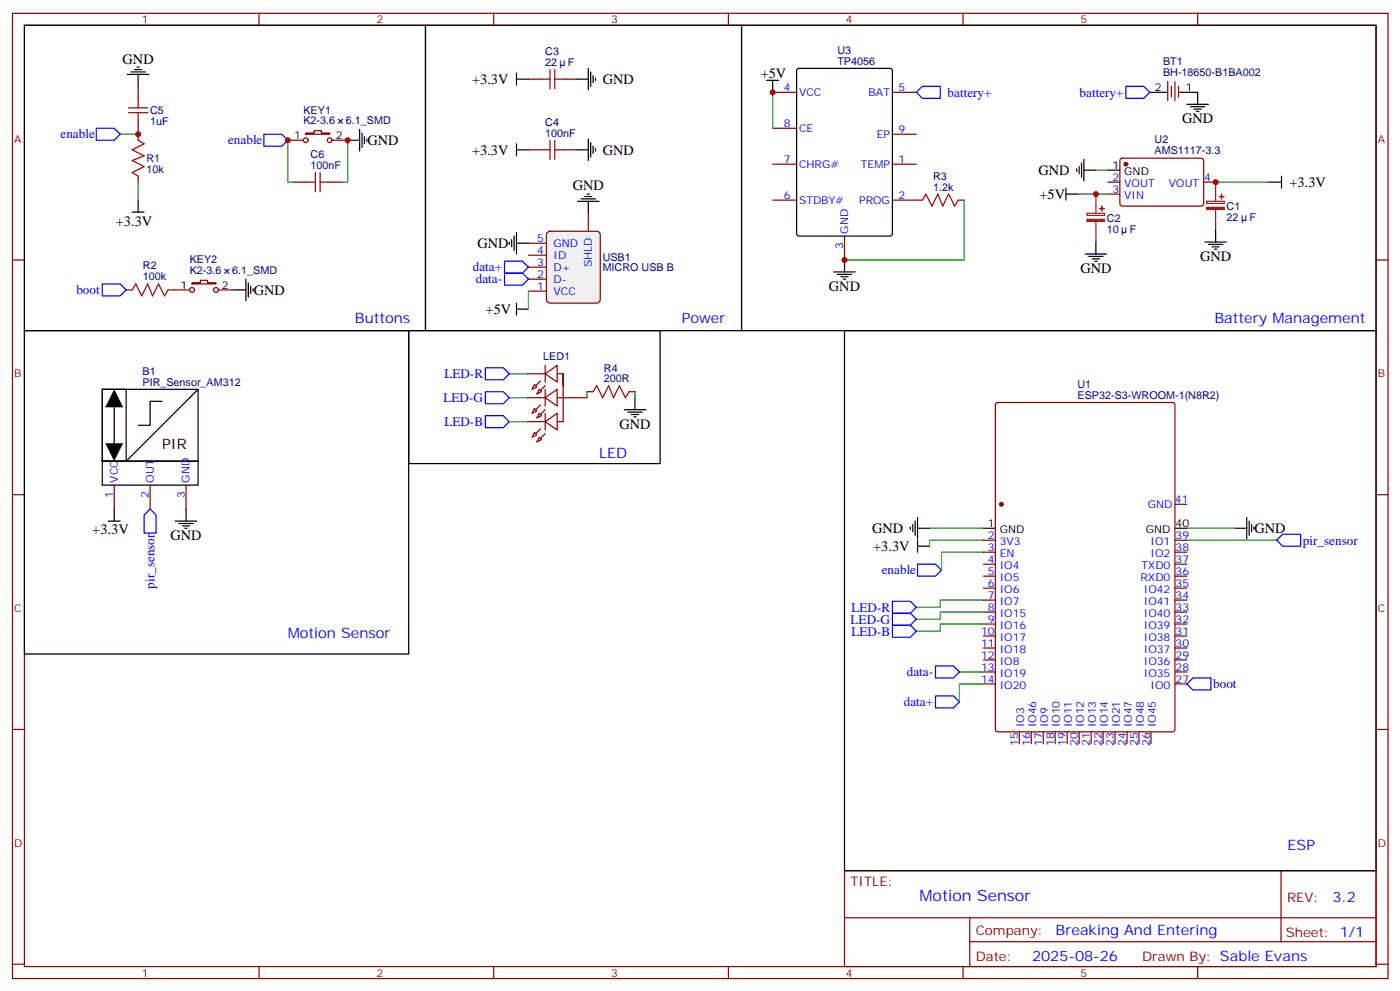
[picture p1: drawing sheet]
<svg xmlns="http://www.w3.org/2000/svg" width="413mm" height="292mm" viewBox="0 0 413 292" stroke-linecap="round" stroke-linejoin="round" font-family="sans-serif">
<g fill="none" stroke="#870000" stroke-width=".35">
<path d="M3.7 3.9h405.3v284.4h-405.3zM7.2 7.4h398.3v277.3h-398.3zM76.3 3.9v3.5M145.5 3.9v3.5M214.6 3.9v3.5M283.8 3.9v3.5M352.9 3.9v3.5M40.7 25.4v3.6M40.7 36v5.3M90.1 39.2h2.5v-.7h2.1v.7h2.5v.3h-7.1zM155.7 23.3h3.5M166.3 23.3h3.5"/>
<path d="M40.7 51.9v1.8M84.8 41.3h4.6M86.6 53.7h3.5M97.2 53.7h3.5M97.9 41.3h4.5M155.7 44.1h3.5M166.3 44.1h3.5M326.5 53.7h3.5M326.5 57.2h3.5M330.2 46.8l.5-.2 23.6 .1 .4 .6-.1 13-.6 .4-23.6-.1-.4-.6v-12.7zM354.7 53.7h3.5M3.7 76.6h3.5"/>
<path d="M405.5 76.6h3.5M37.2 85.4h1.7M49.5 85.4h6.4M56.6 83.3h2.5v-.7h2.1v.7h2.4v.3h-7zM64.3 85.4h4.6M293.5 118.8l.5-.2h51.5l.7 .4v95.9l-.4 .6-51.8 .1-.6-.5-.1-95.8zM3.7 145.7h3.5M289.8 159.1h3.5M346.2 148.6h3.5M346.2 159.1h3.5M405.5 145.7h3.5M289.8 162.7h3.5"/>
<path d="M289.8 166.2h3.5M289.8 169.7h3.5M289.8 173.2h3.5M289.8 176.8h3.5M346.2 162.7h3.5M346.2 166.2h3.5M346.2 169.7h3.5M346.2 173.2h3.5M346.2 176.8h3.5M289.8 180.3h3.5M289.8 183.8h3.5M289.8 187.4h3.5"/>
<path d="M289.8 190.9h3.5M289.8 194.4h3.5M289.8 197.9h3.5M346.2 180.3h3.5M346.2 183.8h3.5M346.2 187.4h3.5M346.2 190.9h3.5M346.2 194.4h3.5M346.2 197.9h3.5M3.7 214.9h3.5M289.8 201.5h3.5M300.4 215.6v3.5"/>
<path d="M303.9 215.6v3.5M307.4 215.6v3.5M310.9 215.6v3.5M314.5 215.6v3.5M318 215.6v3.5M321.5 215.6v3.5M325 215.6v3.5M328.6 215.6v3.5M332.1 215.6v3.5M335.6 215.6v3.5M339.2 215.6v3.5M346.2 201.5h3.5"/>
<path d="M405.5 214.9h3.5M248.8 256.5h156.7v28.2h-156.7zM377.5 256.5v20.9M248.9 270.4h156.5M285.8 277.4h119.6M285.8 270.4v14.1M3.7 284h3.5M76.3 284.7v3.6M145.5 284.7v3.6M214.6 284.7v3.6M283.8 284.7v3.6M352.9 284.7v3.6"/>
<path d="M405.5 284h3.5"/>
<circle cx="90.1" cy="41.3" r=".71"/>
<circle cx="97.2" cy="41.3" r=".71"/>
<circle cx="56.6" cy="85.4" r=".71"/>
<circle cx="63.6" cy="85.4" r=".71"/>
</g>
<g fill="none" stroke="#000" stroke-width=".35">
<path d="M40.4 19.8h.7M37.5 21.9h6.4M38.6 21.2h4.2M39.7 20.5h2.1M40.7 21.9v3.5M106 38.1v6.4M106.7 39.2v4.2M152.2 23.3h3.5M152.2 21.6v3.5M169.8 23.3h3.6M173.4 20.1v6.4M174.1 21.2v4.2"/>
<path d="M174.8 22.3v2.1M175.5 23v.7M40.7 58.9v3.6M102.4 41.3h3.6M107.4 40.3v2.1M108.1 41v.7M152.2 42.4v3.5M152.2 44.1h3.5M169.8 44.1h3.6M173.4 41v6.3M174.1 42v4.2M174.8 43.1v2.1"/>
<path d="M175.5 43.8v.7M314.1 57.2h3.5M314.1 55.4v3.5M317.3 49.8v.7M318 49.1v2.1M318.7 48v4.2M319.4 50.1h3.5M319.4 47v6.3M326.5 50.1h3.5M374.1 53.7h3.5M377.6 51.9v3.5M38.9 62.5h3.6"/>
<path d="M319.8 74.8h6.3M320.8 75.5h4.2M321.9 76.2h2.1M322.6 76.9h.7M322.9 71.3v3.5M355 71.3h6.4M356.1 72h4.2M357.2 72.7h2.1M357.9 73.4h.7M358.2 67.8v3.5M68.9 85.4h3.6M72.5 82.2v6.4"/>
<path d="M73.2 83.3v4.2M73.9 84.3v2.2M74.6 85.1v.7M268.3 155.3v.7M269 154.6v2.1M269.7 153.5v4.2M270.4 155.6h3.5M270.4 152.4v6.4M270.4 159.1v3.6M289.8 155.6h3.5M346.2 155.6h3.5M363.9 155.6h3.5"/>
<path d="M367.4 152.4v6.4M368.1 153.5v4.2M368.8 154.6v2.1M369.5 155.3v.7M270.4 160.9h3.5"/>
</g>
<g fill="#870000" stroke="#870000" stroke-width=".35">
<circle cx="295.1" cy="148.6" r=".53"/>
<circle cx="331.8" cy="48.4" r=".53"/>
</g>
<path d="M35.4 39.5h5.3M40.7 53.7v5.2M84.8 41.3v12.4h1.8M102.4 41.3v12.4h-1.7M317.6 57.2h8.9M322.9 50.1h3.6M358.2 53.7h15.9M273.9 155.6h15.9M289.8 159.1h-15.9v1.8M349.7 155.6h14.2M289.8 162.7h-12.4v5.3" fill="none" stroke="#008700" stroke-width=".35"/>
<path d="M322.9 57.2v5.6M355.6 59.3h5.2v.6h-5.2zM358.2 53.7v5.6M320.3 62.8h5.2v.7h-5.2zM322.9 65.3v6M358.2 61.8v6" fill="none" stroke="#8c2424" stroke-width=".35"/>
<g fill="#8c2424" stroke="#8c2424" stroke-width=".35">
<path d="M355.6 61.1h5.2v.6h-5.2z"/>
<path d="M359.3 57.9h1.4z"/>
<path d="M359.9 57.2l.1 1.4z"/>
<path d="M320.3 64.6h5.2v.6h-5.2z"/>
<path d="M324 61.4l1.4 .1z"/>
<path d="M324.7 60.7v1.4z"/>
</g>
<g fill="none" stroke="#a10000" stroke-width=".35">
<path d="M37.9 31.8h5.6M37.9 33.2h5.6M40.7 29v2.8M40.7 33.2v2.8M159.2 23.3h2.9M162.1 20.5v5.6M163.5 23.3h2.8M163.5 20.5v5.6M40.7 41.3l1.8 1.1-3.6 1.7 3.6 1.8-3.6 1.4 3.6 1.8-3.6 1.7 1.8 1.1M90.1 53.7h2.8M92.9 50.8v5.7M94.3 53.7h2.9"/>
<path d="M94.3 50.8v5.7M159.2 44.1h2.9M162.1 41.3v5.7M163.5 41.3v5.7M163.5 44.1h2.8M38.9 85.4l1.1-1.8 1.8 3.6 1.7-3.6 1.4 3.6 1.8-3.6 1.8 3.6 1-1.8"/>
</g>
<path d="M28.4 37.8h5.3l1.7 1.7-1.7 1.8h-5.3zM77.8 39.5h5.2l1.8 1.8-1.8 1.8h-5.2zM30.1 83.6h5.3l1.8 1.8-1.8 1.8h-5.3zM270.4 166.2h5.3l1.7 1.8-1.7 1.7h-5.3z" fill="none" stroke="#00f" stroke-width=".35"/>
<path d="M161.2 68.6l.9-.5h13.7l.9 .5 .2 .6v19l-.5 .9-.6 .2h-13.7l-.9-.5-.2-.6v-19z" fill="#f0f0f0" stroke="#870000" stroke-width=".35"/>
<g fill="none" stroke="#870000" stroke-width=".35">
<path d="M227.7 27.2h7M227.7 37.8h7M263 27.2h7M263 39.5h7M344.1 24v5.7M345.2 25.4v3.2M346.2 24v5.7M347.3 25.4v3.2M227.7 48.4h7M227.7 58.9h7M263 48.4h7M263 58.9h8.8"/>
<path d="M282.4 58.9h1.7M155.7 71.6h5.3M155.7 78.7h5.3M155.7 75.2h5.3M173.4 62.8v5.3M248.8 69.5v7.1M155.7 85.8h5.3M155.7 82.2h5.3M155.4 110.1h5.3M155.4 117.2h5.3M157.5 113.3l.7 .7-1.4 .7zM158.9 114.7l.7 .7-1.4 .7z"/>
<path d="M160.7 110.1l3.5-2.5v5zM160.7 117.2l3.5-2.5v4.9zM160.7 107.6v5M160.7 114.7v4.9M164.2 110.1h1.7M164.2 117.2h8.8M165.9 113.6v-3.5v14.1h-1.7M173 115.4h1.8M185.3 115.4h1.8M155.4 124.2h5.3M157.5 120.3l.7 .7-1.4 .7zM157.5 127.4l.7 .7-1.4 .7z"/>
<path d="M158.9 121.7l.7 .7-1.4 .8zM158.9 128.8l.7 .7-1.4 .7zM160.7 124.2l3.5-2.5v5zM160.7 121.7v5M33.7 142.9v7.1M44.2 142.9v7.1M54.8 142.9v7.1"/>
</g>
<g fill="none" stroke="#00f" stroke-width=".35">
<path d="M270 27.2l1.8-1.8h5.3v3.6h-5.3zM331.8 25.4h5.2l1.8 1.8-1.8 1.8h-5.2zM148.7 76.9h5.3l1.7 1.8-1.7 1.8h-5.3zM148.7 80.5h5.3l1.7 1.7-1.7 1.8h-5.3zM143 108.3h5.3l1.8 1.8-1.8 1.8h-5.3zM143 115.4h5.3l1.8 1.8-1.8 1.7h-5.3zM143 122.4h5.3l1.8 1.8-1.8 1.8h-5.3zM44.2 150l1.8 1.7v5.3h-3.5v-5.3zM378 157.4h5.3v3.5h-5.3l-1.8-1.8zM263 177.1h5.3l1.7 1.8-1.7 1.8h-5.3zM263 180.7h5.3l1.7 1.7-1.7 1.8h-5.3zM263 184.2h5.3l1.7 1.7-1.7 1.8h-5.3z"/>
<path d="M275.7 196.2h5.3l1.7 1.7-1.7 1.8h-5.3zM275.7 205h5.3l1.7 1.8-1.7 1.7h-5.3zM349.7 201.5l1.8-1.8h5.3v3.5h-5.3z"/>
</g>
<g fill="none" stroke="#000" stroke-width=".35">
<path d="M7.2 7.4h118.2v90h-118.2zM125.4 7.4h93.1v90h-93.1zM218.5 7.4h187v90h-187zM225.9 23.7h3.5M227.7 23.7v3.5M235 20.4l.4-.3h26.9l.6 .5 .1 48.2-.5 .7h-27.1l-.6-.4-.1-48.3zM338.8 27.2h5.3M347.6 27.2h5.3v3.5M349.7 30.7h6.4M350.8 31.4h4.2M351.9 32.1h2.1M352.6 32.8h.7"/>
<path d="M170.2 59.3h6.3M171.2 58.6h4.3M172.3 57.9h2.1M173 57.2h.7M173.4 59.3v3.5M150.1 71.3v.7M150.8 70.6v2.1M151.5 69.5v4.3M152.2 71.6h3.5M152.2 68.5v6.3M248.8 76.6v3.5M7.2 97.4h113.2v95.3h-113.2z"/>
<path d="M120.4 97.4h74.1v39.2h-74.1zM152.2 89.3v3.5M152.2 91.1h3.5M245.7 80.1h6.3M246.7 80.8h4.3M247.8 81.5h2.1M248.5 82.2h.7M248.8 97.4h156.7v159.1h-156.7zM30.1 114.7h28.2v21.2h-28.2zM30.1 114.7h7.1v21.2h-7.1zM33.7 118.2v14.1M47.8 118.2h-3.6v7.1h-3.5"/>
<path d="M58.3 114.7l-21.1 21.2M187.1 117.2v3.5M30.1 135.9h28.2v7h-28.2zM183.9 120.7h6.4M185 121.4h4.2M186.1 122.1h2.1M186.8 122.8h.7M31.9 153.5h3.5M33.7 150v3.5M51.6 153.5h6.4M52.7 154.2h4.2M53.8 154.9h2.1"/>
<path d="M54.5 155.6h.7M54.8 150v3.5"/>
</g>
<g fill="none" stroke="#008700" stroke-width=".35">
<path d="M227.7 27.2v10.6M284.1 58.9v17.7h-35.3M155.7 85.8v5.3M150.1 110.1h5.3M150.1 117.2h5.3M173 115.4v1.8M187.1 115.4v1.8M150.1 124.2h5.3M349.7 159.1h26.5M289.8 176.8h-12.7v2.1h-7.1M282.7 197.9h7.1M289.8 180.3h-12.7v2.1h-7.1"/>
<path d="M289.8 183.8h-12.7v2.1h-7.1M289.8 201.5h-7.1v5.3"/>
</g>
<path d="M33.7 114.7l2.6 5.3h-5.3zM31 130.6h5.3l-2.6 5.3z" fill="#000"/>
<path d="M271.8 58.9l1-1.7 1.8 3.5 1.8-3.5 1.4 3.5 1.7-3.5 1.8 3.5 1.1-1.8M174.8 115.4l1-1.8 1.8 3.6 1.8-3.6 1.4 3.6 1.7-3.6 1.8 3.6 1-1.8" fill="none" stroke="#a10000" stroke-width=".35"/>
<g fill="#870000" stroke="#870000" stroke-width=".35">
<path d="M159.2 112.2l-1.4 1.4z"/>
<path d="M160.7 113.6l-1.5 1.4z"/>
<path d="M159.2 122.1l1.5-1.4z"/>
<path d="M159.2 119.3l-1.4 1.4z"/>
<path d="M160.7 127.7l-1.5 1.5z"/>
<path d="M159.2 126.3l-1.4 1.4z"/>
</g>
<g fill="#c00">
<circle cx="322.9" cy="57.2" r=".88"/>
<circle cx="358.2" cy="53.7" r=".88"/>
<circle cx="40.7" cy="39.5" r=".88"/>
<circle cx="84.8" cy="41.3" r=".88"/>
<circle cx="102.4" cy="41.3" r=".88"/>
<circle cx="227.7" cy="27.2" r=".88"/>
<circle cx="248.8" cy="76.6" r=".88"/>
</g>
<text font-size="4.6" fill="#00f" x="270.9" y="265.5">Motion Sensor</text>
<g font-size="4.2">
<text x="36.1" y="18.7">GND</text>
<text x="224.2" y="23">+5V</text>
<text x="139.1" y="24.8">+3.3V</text>
<text x="177.6" y="24.8">GND</text>
<text x="348.3" y="36.4">GND</text>
<text x="108.3" y="42.7">GND</text>
<text x="139.1" y="45.6">+3.3V</text>
<text x="177.6" y="45.6">GND</text>
<text x="306" y="51.6">GND</text>
<text x="168.8" y="56.1">GND</text>
<text x="306.3" y="58.7">+5V</text>
<text x="380" y="55.1">+3.3V</text>
<text x="34.1" y="66.5">+3.3V</text>
<text x="140.7" y="73.1">GND</text>
<text x="353.6" y="76.9">GND</text>
<text x="318.3" y="80.5">GND</text>
<text x="74.8" y="86.8">GND</text>
<text x="244.3" y="85.8">GND</text>
<text x="143.1" y="92.5">+5V</text>
<text x="182.5" y="126.3">GND</text>
<text x="47.8" y="132.3">PIR</text>
<text x="27.2" y="157.4">+3.3V</text>
<text x="50.2" y="159.1">GND</text>
<text x="257" y="157.1">GND</text>
<text x="369.7" y="157.1">GND</text>
<text x="257.3" y="162.4">+3.3V</text>
</g>
<g font-size="4.2" fill="#00f">
<text x="104.6" y="95.1">Buttons</text>
<text x="200.9" y="95.1">Power</text>
<text x="357.9" y="95.1">Battery Management</text>
<text x="176.5" y="134.8">LED</text>
<text x="84.8" y="188.1">Motion Sensor</text>
<text x="379.4" y="250.5">ESP</text>
<text x="392.6" y="265.8">3.2</text>
<text x="311" y="275.3">Breaking And Entering</text>
<text x="304.1" y="283.1">2025-08-26</text>
</g>
<g font-size="3.9" fill="#00f">
<text x="279.2" y="28.5">battery+</text>
<text x="318.1" y="28.4">battery+</text>
<text x="17.8" y="40.8">enable</text>
<text x="67.2" y="42.5">enable</text>
<text x="139.3" y="79.9">data+</text>
<text x="140.2" y="83.5">data-</text>
<text x="22.5" y="86.6">boot</text>
<text x="130.9" y="111.4">LED-R</text>
<text x="130.7" y="118.4">LED-G</text>
<text x="130.9" y="125.5">LED-B</text>
<text x="383.9" y="160.4">pir_sensor</text>
<text x="45.5" y="173.4" transform="rotate(-90 45.5 173.4)">pir_sensor</text>
<text x="259.8" y="169.2">enable</text>
<text x="250.7" y="183.7">LED-G</text>
<text x="250.9" y="180.1">LED-R</text>
<text x="250.9" y="187.2">LED-B</text>
<text x="267.2" y="199.2">data-</text>
<text x="357.5" y="202.7">boot</text>
<text x="266.3" y="208">data+</text>
</g>
<g font-size="3.9" fill="#800">
<text x="250.6" y="261.1">TITLE:</text>
<text x="379.2" y="265.8">REV:</text>
<text x="287.5" y="275.3">Company:</text>
<text x="378.9" y="275.9">Sheet: 1/1</text>
<text x="287.5" y="283">Date:</text>
<text x="336.6" y="283.1">Drawn By: Sable Evans</text>
</g>
<g font-size="3.2" fill="#800">
<text x="41.8" y="6.9">1</text>
<text x="110.9" y="6.9">2</text>
<text x="180.1" y="6.9">3</text>
<text x="249.2" y="6.9">4</text>
<text x="318.3" y="6.9">5</text>
<text x="4.2" y="42">A</text>
<text x="406" y="42">A</text>
<text x="4.2" y="111.2">B</text>
<text x="406" y="111.2">B</text>
<text x="4.2" y="180.3">C</text>
<text x="406" y="180.3">C</text>
<text x="4.2" y="249.4">D</text>
<text x="406" y="249.4">D</text>
<text x="41.8" y="287.7">1</text>
<text x="110.9" y="287.7">2</text>
<text x="180.1" y="287.7">3</text>
<text x="249.2" y="287.7">4</text>
<text x="318.3" y="287.7">5</text>
</g>
<g font-size="3.2" fill="#000080">
<text x="160.7" y="16.2">C3</text>
<text x="246.7" y="15.8">U3</text>
<text x="160.7" y="19.4">22</text>
<text x="167.4" y="19.4">F</text>
<text x="246.7" y="19.1">TP4056</text>
<text x="342.7" y="22.4">BH-18650-B1BA002</text>
<text x="342.7" y="19.2">BT1</text>
<text x="44.2" y="33.6">C5</text>
<text x="89.4" y="33.5">KEY1</text>
<text x="44.2" y="36.8">1uF</text>
<text x="89.4" y="36.6">K2-3.6</text>
<text x="101.9" y="36.6">6.1_SMD</text>
<text x="160.7" y="40.3">100nF</text>
<text x="160.7" y="37.1">C4</text>
<text x="43.2" y="47.8">R1</text>
<text x="91.5" y="46.7">C6</text>
<text x="340.2" y="45.4">AMS1117-3.3</text>
<text x="340.2" y="42.2">U2</text>
<text x="43.2" y="50.9">10k</text>
<text x="91.5" y="49.8">100nF</text>
<text x="275" y="53">R3</text>
<text x="275" y="56.1">1.2k</text>
<text x="326.2" y="65.3">C2</text>
<text x="361.5" y="65">22</text>
<text x="361.5" y="61.9">C1</text>
<text x="368.2" y="65">F</text>
<text x="326.2" y="68.5">10</text>
<text x="332.9" y="68.5">F</text>
<text x="55.9" y="77.6">KEY2</text>
<text x="177.6" y="76.9">USB1</text>
<text x="42.1" y="82.6">100k</text>
<text x="42.1" y="79.3">R2</text>
<text x="55.9" y="80.7">K2-3.6</text>
<text x="68.4" y="80.7">6.1_SMD</text>
<text x="177.6" y="79.8">MICRO USB B</text>
<text x="160.1" y="105.9">LED1</text>
<text x="42" y="113.6">PIR_Sensor_AM312</text>
<text x="42" y="110.5">B1</text>
<text x="178" y="112.6">200R</text>
<text x="178" y="109.4">R4</text>
<text x="317.5" y="117.5">ESP32-S3-WROOM-1(N8R2)</text>
<text x="317.5" y="114.2">U1</text>
</g>
<g font-size="3.2" fill="#00f">
<text x="231" y="26.8">4</text>
<text x="235.4" y="28.3">VCC</text>
<text x="256" y="28.3">BAT</text>
<text x="264.7" y="26.8">5</text>
<text x="231" y="37.4">8</text>
<text x="235.4" y="38.8">CE</text>
<text x="258.3" y="40.6">EP</text>
<text x="264.7" y="39.2">9</text>
<text x="231" y="48">7</text>
<text x="235.4" y="49.4">CHRG#</text>
<text x="253.7" y="49.4">TEMP</text>
<text x="264.7" y="48">1</text>
<text x="327.8" y="53.3">2</text>
<text x="354.9" y="53.3">4</text>
<text x="231" y="58.6">6</text>
<text x="264.7" y="58.6">2</text>
<text x="327.8" y="56.8">3</text>
<text x="331.3" y="55.1">VOUT</text>
<text x="331.3" y="58.6">VIN</text>
<text x="344.4" y="55.1">VOUT</text>
<text x="235.4" y="60">STDBY#</text>
<text x="253.2" y="60">PROG</text>
<text x="158.3" y="71.3">5</text>
<text x="249.9" y="68.8" transform="rotate(-90 249.9 68.8)">GND</text>
<text x="158.3" y="74.8">4</text>
<text x="163.1" y="72.7">GND</text>
<text x="163.1" y="76.2">ID</text>
<text x="248.5" y="73.3" transform="rotate(-90 248.5 73.3)">3</text>
<text x="158.3" y="81.9">2</text>
<text x="158.3" y="78.4">3</text>
<text x="163.1" y="83.3">D-</text>
<text x="163.1" y="79.8">D+</text>
<text x="174.4" y="78.6" transform="rotate(-90 174.4 78.6)">SHLD</text>
<text x="158.3" y="85.4">1</text>
<text x="163.1" y="86.8">VCC</text>
<text x="34.7" y="142.2" transform="rotate(-90 34.7 142.2)">VCC</text>
<text x="45.3" y="142.2" transform="rotate(-90 45.3 142.2)">OUT</text>
<text x="55.9" y="142.2" transform="rotate(-90 55.9 142.2)">GND</text>
<text x="33.3" y="146.7" transform="rotate(-90 33.3 146.7)">1</text>
<text x="43.9" y="146.7" transform="rotate(-90 43.9 146.7)">2</text>
<text x="54.5" y="146.7" transform="rotate(-90 54.5 146.7)">3</text>
<text x="338.2" y="149.6">GND</text>
<text x="346.2" y="148.2">41</text>
<text x="291.1" y="158.8">2</text>
<text x="294.6" y="160.5">3V3</text>
<text x="339.1" y="160.5">IO1</text>
<text x="346.4" y="158.8">39</text>
<text x="291.1" y="165.8">4</text>
<text x="291.1" y="162.3">3</text>
<text x="294.6" y="167.6">IO4</text>
<text x="294.6" y="164.1">EN</text>
<text x="336.3" y="167.6">TXD0</text>
<text x="339.1" y="164.1">IO2</text>
<text x="346.4" y="162.3">38</text>
<text x="346.4" y="165.8">37</text>
<text x="291.1" y="172.9">6</text>
<text x="291.1" y="169.4">5</text>
<text x="294.6" y="171.1">IO5</text>
<text x="336.1" y="171.1">RXD0</text>
<text x="346.4" y="169.4">36</text>
<text x="346.4" y="172.9">35</text>
<text x="291.1" y="180">8</text>
<text x="291.1" y="176.4">7</text>
<text x="294.6" y="178.2">IO7</text>
<text x="294.6" y="174.7">IO6</text>
<text x="337" y="174.7">IO42</text>
<text x="337" y="178.2">IO41</text>
<text x="346.4" y="176.4">34</text>
<text x="346.4" y="180">33</text>
<text x="291.1" y="183.5">9</text>
<text x="294.6" y="185.2">IO16</text>
<text x="294.6" y="181.7">IO15</text>
<text x="337" y="181.7">IO40</text>
<text x="337" y="185.2">IO39</text>
<text x="346.4" y="183.5">32</text>
<text x="289.1" y="190.5">11</text>
<text x="289.1" y="187">10</text>
<text x="294.6" y="188.8">IO17</text>
<text x="337" y="188.8">IO38</text>
<text x="346.4" y="187">31</text>
<text x="346.4" y="190.5">30</text>
<text x="289.1" y="197.6">13</text>
<text x="289.1" y="194.1">12</text>
<text x="294.6" y="195.8">IO8</text>
<text x="294.6" y="192.3">IO18</text>
<text x="337" y="192.3">IO37</text>
<text x="337" y="195.8">IO36</text>
<text x="346.4" y="194.1">29</text>
<text x="346.4" y="197.6">28</text>
<text x="289.1" y="201.1">14</text>
<text x="294.6" y="202.9">IO20</text>
<text x="294.6" y="199.4">IO19</text>
<text x="337" y="199.4">IO35</text>
<text x="339.1" y="202.9">IO0</text>
<text x="346.4" y="201.1">27</text>
<text x="301.8" y="214.3" transform="rotate(-90 301.8 214.3)">IO3</text>
<text x="305.3" y="214.3" transform="rotate(-90 305.3 214.3)">IO46</text>
<text x="308.8" y="214.3" transform="rotate(-90 308.8 214.3)">IO9</text>
<text x="312.3" y="214.3" transform="rotate(-90 312.3 214.3)">IO10</text>
<text x="315.9" y="214.3" transform="rotate(-90 315.9 214.3)">IO11</text>
<text x="319.4" y="214.3" transform="rotate(-90 319.4 214.3)">IO12</text>
<text x="322.9" y="214.3" transform="rotate(-90 322.9 214.3)">IO13</text>
<text x="326.5" y="214.3" transform="rotate(-90 326.5 214.3)">IO14</text>
<text x="330" y="214.3" transform="rotate(-90 330 214.3)">IO21</text>
<text x="333.5" y="214.3" transform="rotate(-90 333.5 214.3)">IO47</text>
<text x="337" y="214.3" transform="rotate(-90 337 214.3)">IO48</text>
<text x="340.6" y="214.3" transform="rotate(-90 340.6 214.3)">IO45</text>
<text x="300" y="219.8" transform="rotate(-90 300 219.8)">15</text>
<text x="303.5" y="219.8" transform="rotate(-90 303.5 219.8)">16</text>
<text x="307.1" y="219.8" transform="rotate(-90 307.1 219.8)">17</text>
<text x="310.6" y="219.8" transform="rotate(-90 310.6 219.8)">18</text>
<text x="314.1" y="219.8" transform="rotate(-90 314.1 219.8)">19</text>
<text x="317.6" y="219.8" transform="rotate(-90 317.6 219.8)">20</text>
<text x="321.2" y="219.8" transform="rotate(-90 321.2 219.8)">21</text>
<text x="324.7" y="219.8" transform="rotate(-90 324.7 219.8)">22</text>
<text x="328.2" y="219.8" transform="rotate(-90 328.2 219.8)">23</text>
<text x="331.8" y="219.8" transform="rotate(-90 331.8 219.8)">24</text>
<text x="335.3" y="219.8" transform="rotate(-90 335.3 219.8)">25</text>
<text x="338.8" y="219.8" transform="rotate(-90 338.8 219.8)">26</text>
</g>
<g font-size="3.2">
<text x="340.3" y="26.8">2</text>
<text x="349.4" y="26.8">1</text>
<text x="86.7" y="41">1</text>
<text x="98.9" y="41">2</text>
<text x="327.8" y="49.8">1</text>
<text x="331.3" y="51.5">GND</text>
<text x="53.2" y="85.1">1</text>
<text x="65.4" y="85.1">2</text>
<text x="291.1" y="155.3">1</text>
<text x="346.4" y="155.3">40</text>
<text x="294.6" y="157">GND</text>
<text x="337.6" y="157">GND</text>
</g>
</svg>
